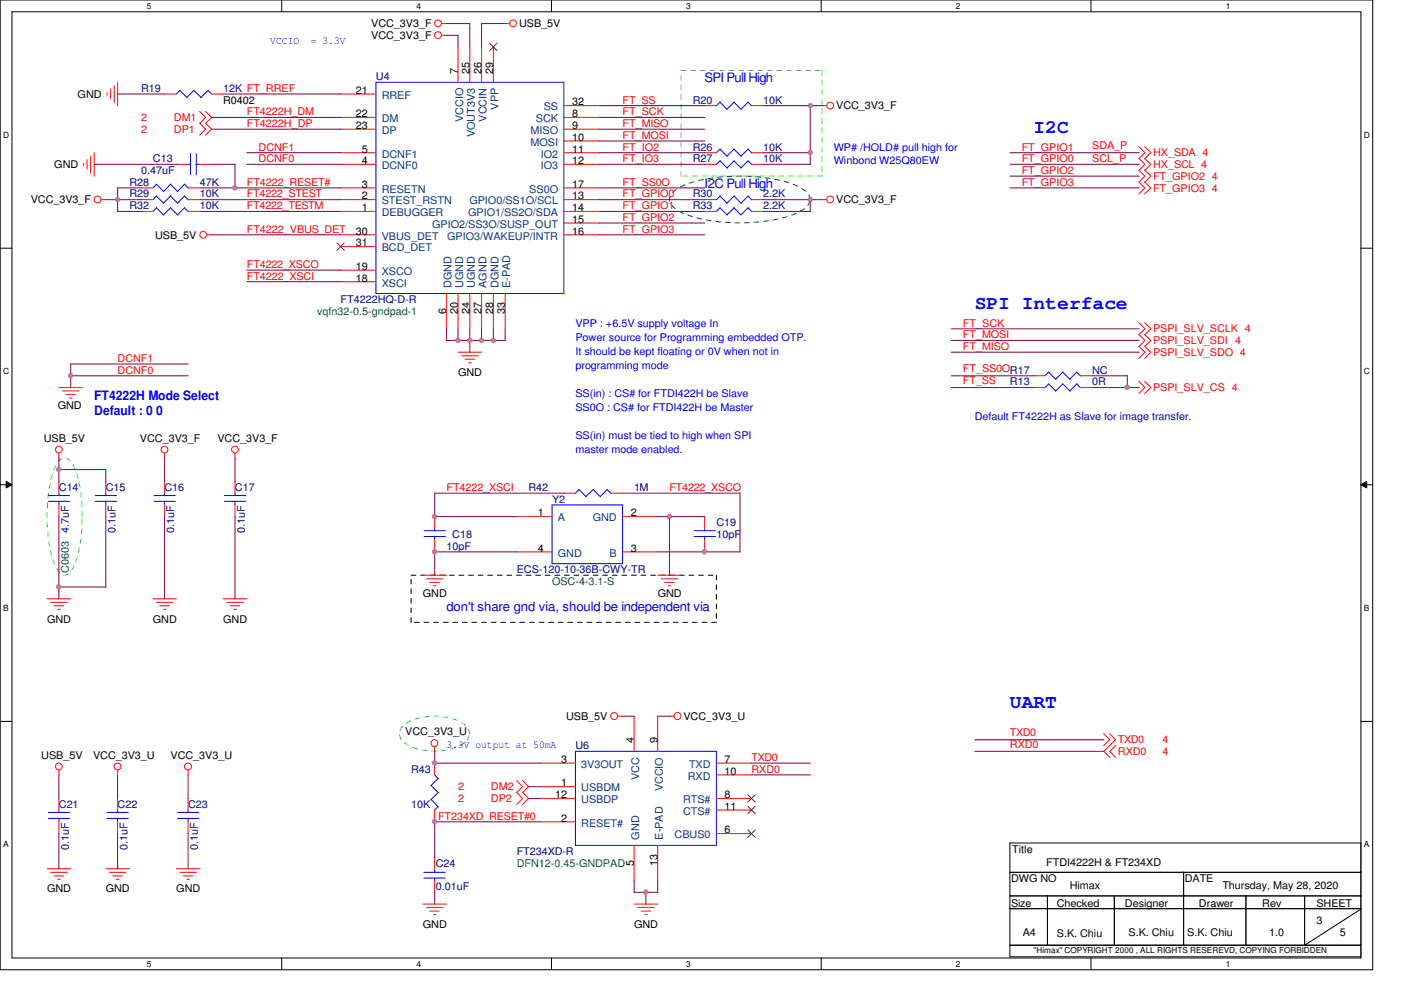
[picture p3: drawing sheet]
<svg xmlns="http://www.w3.org/2000/svg" width="297mm" height="210mm" viewBox="0 0 297 210" stroke-linecap="round" stroke-linejoin="round" font-family="sans-serif">
<path d="M0 0h291v205.6h-291zM2.5 2.5h286v200.6h-286z" fill="none" stroke="#000" stroke-width=".21"/>
<g fill="#fff">
<path d="M31.1 .3h1v2h-1z"/>
<path d="M31.1 203.4h1v2h-1z"/>
</g>
<path d="M59.7 0v2.5M59.7 203.1v2.5" fill="none" stroke="#000" stroke-width=".21"/>
<g fill="#fff">
<path d="M88.3 .3h1v2h-1z"/>
<path d="M88.3 203.4h1v2h-1z"/>
</g>
<path d="M116.9 0v2.5M116.9 203.1v2.5" fill="none" stroke="#000" stroke-width=".21"/>
<g fill="#fff">
<path d="M145.5 .3h1v2h-1z"/>
<path d="M145.5 203.4h1v2h-1z"/>
</g>
<path d="M174.1 0v2.5M174.1 203.1v2.5" fill="none" stroke="#000" stroke-width=".21"/>
<g fill="#fff">
<path d="M202.7 .3h1v2h-1z"/>
<path d="M202.7 203.4h1v2h-1z"/>
</g>
<path d="M231.3 0v2.5M231.3 203.1v2.5" fill="none" stroke="#000" stroke-width=".21"/>
<g fill="#fff">
<path d="M259.9 .3h1v2h-1z"/>
<path d="M259.9 203.4h1v2h-1z"/>
<path d="M.7 27.6h1.2v1.9h-1.2z"/>
<path d="M289.2 27.6h1.2v1.9h-1.2z"/>
<path d="M.7 77.7h1.2v2h-1.2z"/>
<path d="M289.2 77.7h1.2v2h-1.2z"/>
</g>
<path d="M0 52.6h2.5M288.5 52.6h2.5" fill="none" stroke="#000" stroke-width=".21"/>
<g fill="#fff">
<path d="M.7 127.8h1.1v2h-1.1z"/>
<path d="M289.2 127.8h1.1v2h-1.1z"/>
</g>
<path d="M0 102.8h2.5M1.3 102.1l1.2 .7-1.2 .7zM288.5 102.8l1.3-.7v1.4zM288.5 102.8h2.5" fill="none" stroke="#000" stroke-width=".21"/>
<path d="M1.3 102.1l1.2 .7-1.2 .7zM288.5 102.8l1.3-.7v1.4z" fill="#000"/>
<g fill="#fff">
<path d="M.7 178h1.1v2h-1.1z"/>
<path d="M289.2 178h1.1v2h-1.1z"/>
</g>
<g fill="none" stroke="#000" stroke-width=".21">
<path d="M0 153h2.5M288.5 153h2.5M214.1 178.7h74.4v24.2h-74.4zM214.1 185h74.4M214.1 192.7h74.4M214.1 189.9h74.4M222.1 189.9v10.5M236.3 189.9v10.5M250.9 185v15.4M264.2 189.9v10.5M276.6 189.9v10.5M288.3 192.9l-11.7 7.5"/>
<path d="M214.1 200.4h74.4"/>
</g>
<path d="M87.2 122h64.7M87.2 132v-10M151.9 122v10M151.9 132h-64.7" fill="none" stroke="#000" stroke-width=".21" stroke-dasharray="1 1 1 1 1 1 1 1"/>
<path d="M144.4 14.9h29.9M174.3 14.9v22.4M144.4 37.3v-22.4M174.3 37.3h-29.9M12.7 97.5a1.47 1.47 0 0 1 2.5 .5 20.5 20.5 0 0 1 2.2 9.8 29 29 0 0 1-1.8 12.4 2.13 2.13 0 0 1-2.4 1.6 7 7 0 0 1-2.4-4.7 35.1 35.1 0 0 1 .6-17.4l.9-1.7zM85.5 153.8a11.2 11.2 0 0 1 9-1.8 7.2 7.2 0 0 1 4.7 2.4 2.32 2.32 0 0 1-1.1 3.3 12.6 12.6 0 0 1-12 0 2.33 2.33 0 0 1-.6-3.9z" fill="none" stroke="#0f0" stroke-width=".21" stroke-dasharray="1 1 1 1 1 1 1 1"/>
<path d="M142.9 40.5a19.8 19.8 0 0 1 10.3-3 34.4 34.4 0 0 1 15.9 2 4 4 0 0 1 2.6 2.8 3 3 0 0 1-1.7 2.3 25.3 25.3 0 0 1-11.3 2.6 33.3 33.3 0 0 1-14.1-2.1 4 4 0 0 1-2.7-2.8l.2-.6z" fill="none" stroke="#008000" stroke-width=".21" stroke-dasharray="1 1 1 1 1 1 1 1"/>
<g fill="none" stroke="#f00" stroke-width=".21">
<path d="M22.7 19.7v.5M23.4 18.9v2M24.2 18.2v3.5M24.9 17.4v5M34.9 19.9h2.5M44.9 19.9h2.4M72.2 19.9h7.5M93.6 5h1.1M93.6 7.5h1.1M97.1 9.9v7.5M99.6 9.9v7.5M102.1 9.9v7.5"/>
<path d="M104.6 9.9v7.5M107.1 5h1M17.7 34.6v.5M18.5 33.8v2.1M19.2 33.1v3.6M20 32.4v5M29.9 39.8h2.5M37.4 34.8h2.5M39.9 39.8h2.5M42.3 26.1l1.3 1.3-1.3 1.3M42.3 23.6l1.3 1.3-1.3 1.3M42.4 34.8h2.5"/>
<path d="M43.6 26.1l1.3 1.3-1.3 1.3M43.6 23.6l1.3 1.3-1.3 1.3M72.2 34.8h7.5M72.2 32.4h7.5M72.2 39.8h7.5M72.2 24.9h7.5M72.2 27.4h7.5M119.5 22.4h7.5M119.5 34.8h7.5M119.5 32.4h7.5M119.5 39.8h7.5M119.5 24.9h7.5"/>
<path d="M119.5 27.4h7.5M119.5 29.9h7.5M149.4 22.4h2.5M149.4 34.8h2.5M149.4 32.4h2.5M159.3 22.4h2.5M159.3 34.8h2.5M159.3 32.4h2.5M174.2 22.4h1.1M241.5 33.6l1.2 1.2-1.2 1.4M241.5 31.1l1.2 1.3-1.2 1.3M241.5 36.1l1.2 1.2-1.2 1.4"/>
<path d="M241.5 38.6l1.2 1.2-1.2 1.3M242.7 33.6l1.3 1.2-1.3 1.4M242.7 31.1l1.3 1.3-1.3 1.3M242.7 36.1l1.3 1.2-1.3 1.4M242.7 38.6l1.3 1.2-1.3 1.3M21.5 42.3h1M29.9 42.3h2.5M29.9 44.8h2.5M39.9 42.3h2.5M39.9 44.8h2.5M43.9 49.8h1M72.2 49.8h7.5"/>
<path d="M72.2 42.3h7.5M72.2 44.8h7.5M72.2 59.7h7.5M72.2 57.3h7.5M72.2 52.3h7.5M119.5 49.8h7.5M119.5 42.3h7.5M119.5 44.8h7.5M119.5 47.3h7.5M149.4 42.3h2.5M149.4 44.8h2.5M159.3 42.3h2.5"/>
<path d="M159.3 44.8h2.5M174.2 42.3h1.1M94.7 62.2v7.5M97.1 74.7h5M97.1 62.2v7.5M97.9 75.4h3.5M98.6 76.2h2M99.4 76.9h.5M99.6 62.2v7.5M102.1 62.2v7.5M104.6 62.2v7.5M107.1 62.2v7.5"/>
<path d="M219.1 79.7h2.5M229.1 79.7h2.5M241.5 73.4l1.2 1.3-1.2 1.3M241.5 68.4l1.2 1.3-1.2 1.3M241.5 70.9l1.2 1.3-1.2 1.3M242.7 73.4l1.3 1.3-1.3 1.3M242.7 68.4l1.3 1.3-1.3 1.3M242.7 70.9l1.3 1.3-1.3 1.3M12.5 82.2h5M12.5 96.1v1M13.2 82.9h3.6M13.9 83.7h2.1"/>
<path d="M14.7 84.4h.6M34.9 96.1v1M49.8 96.1v1M219.1 82.2h2.5M229.1 82.2h2.5M241.5 80.9l1.2 1.3-1.2 1.2M242.7 80.9l1.3 1.3-1.3 1.2M12.5 102.1v2.5M12.5 107.1v2.4M22.4 102.1v2.5M22.4 107.1v2.4M34.9 102.1v2.5"/>
<path d="M34.9 107.1v2.4M49.8 102.1v2.5M49.8 107.1v2.4M92.2 109.5v2.5M92.2 114.5v2.5M109.6 109.5h7.4M109.6 117h7.4M119.5 104.6h2.5M129.5 104.6h2.5M132 109.5h7.4M132 117h7.4M149.4 109.5v2.5"/>
<path d="M149.4 114.5v2.5M10 127h5M10.7 127.7h3.6M11.5 128.4h2M12.2 129.2h.6M32.4 127h5M33.1 127.7h3.6M33.9 128.4h2M34.7 129.2h.5M47.3 127h5.1M48.1 127.7h3.5M48.8 128.4h2"/>
<path d="M49.6 129.2h.5M89.7 122h5M90.4 122.7h3.5M91.1 123.5h2M91.9 124.2h.6M139.4 122h5.1M140.2 122.7h3.5M140.9 123.5h2M141.7 124.2h.5M92.2 158.3v1M131 151.8h1M134.4 151.8v7.5"/>
<path d="M139.4 151.8v7.5M141.9 151.8h1M234 155.5l1.3 1.3-1.3 1.3M235.2 155.5l1.3 1.3-1.3 1.3M235.3 158l-1.3 1.3 1.3 1.3M236.6 158l-1.3 1.3 1.3 1.3M12.5 163.3v1M12.5 169.3v2.4M12.5 174.2v2.5M24.9 163.3v1M24.9 169.3v2.4M24.9 174.2v2.5"/>
<path d="M39.9 163.3v1M39.9 169.3v2.4M39.9 174.2v2.5M92.2 161.8v2.5M92.2 171.7v2.5M109.5 168l1.3 1.3-1.3 1.3M109.5 165.5l1.3 1.3-1.3 1.3M110.8 168l1.3 1.3-1.3 1.3M110.8 165.5l1.3 1.3-1.3 1.3M114.6 166.8h7.4M114.6 174.2h7.4M114.6 161.8h7.4"/>
<path d="M114.6 169.3h7.4M134.4 179.2v7.5M139.4 179.2v7.5M151.9 161.8h7.4M151.9 176.7h7.4M151.9 169.3h7.4M151.9 164.3h7.4M151.9 171.7h7.4M10 184.2h5M10.7 185h3.6M11.5 185.7h2M12.2 186.4h.6"/>
<path d="M22.4 184.2h5.1M23.2 185h3.5M23.9 185.7h2M24.7 186.4h.5M37.4 184.2h5M38.1 185h3.6M38.8 185.7h2.1M39.6 186.4h.6M89.7 191.7h5M90.4 192.4h3.5M91.1 193.2h2M91.9 193.9h.6"/>
<path d="M92.2 181.7v2.5M92.2 186.7v2.5M134.4 191.7h5.1M135.2 192.4h3.5M135.9 193.2h2.1M136.7 193.9h.5"/>
<circle cx="92.9" cy="7.4" r=".72"/>
<circle cx="92.9" cy="4.9" r=".72"/>
<circle cx="108.8" cy="4.9" r=".72"/>
<circle cx="176" cy="22.4" r=".72"/>
<circle cx="20.7" cy="42.3" r=".72"/>
<circle cx="43.1" cy="49.8" r=".72"/>
<circle cx="176" cy="42.3" r=".72"/>
<circle cx="12.5" cy="95.3" r=".72"/>
<circle cx="34.9" cy="95.3" r=".72"/>
<circle cx="49.8" cy="95.3" r=".72"/>
<circle cx="92.1" cy="157.6" r=".72"/>
<circle cx="130.2" cy="151.8" r=".73"/>
<circle cx="143.6" cy="151.8" r=".75"/>
<circle cx="12.5" cy="162.5" r=".72"/>
<circle cx="24.9" cy="162.5" r=".72"/>
<circle cx="39.9" cy="162.5" r=".74"/>
</g>
<g fill="none" stroke="#00f" stroke-width=".21">
<path d="M38.1 19.2l1.6 1.5M38.2 19.1l-.8 .8M41.1 19.2l1.6 1.5M41.1 19.1l-1.5 1.6M44.1 19.2l.8 .8M44.1 19.1l-1.5 1.6M79.7 17.4h39.8v44.8h-39.8zM33.1 39.1l1.6 1.5M33.2 39l-.8 .8M36.1 39.1l1.6 1.5M36.2 39l-1.5 1.6M39.1 39.1l.8 .8"/>
<path d="M39.2 39l-1.6 1.6M39.9 34.8h.5M40.4 32.6v4.5M41.6 34.8h.8M41.6 32.6v4.5M152.7 31.6l1.5 1.5M152.7 34.1l1.5 1.5M152.7 21.7l1.5 1.5M152.7 31.6l-.8 .8M152.7 34.1l-.8 .7M152.7 21.6l-.8 .8M155.6 31.6l1.5 1.5"/>
<path d="M155.6 34.1l1.5 1.5M155.6 21.7l1.5 1.5M155.7 31.6l-1.6 1.5M155.7 34.1l-1.6 1.5M155.7 21.6l-1.6 1.6M158.6 31.6l.8 .8M158.6 34.1l.8 .8M158.6 21.7l.8 .7M158.7 31.6l-1.6 1.5M158.7 34.1l-1.6 1.5M158.7 21.6l-1.6 1.6M33.1 44.1l1.6 1.5"/>
<path d="M33.1 41.6l1.6 1.5M33.2 44l-.8 .8M33.2 41.5l-.8 .8M36.1 44.1l1.6 1.5M36.1 41.6l1.6 1.5M36.2 44l-1.5 1.6M36.2 41.5l-1.5 1.6M39.1 44.1l.8 .8M39.1 41.6l.8 .8M39.2 44l-1.6 1.6M39.2 41.5l-1.6 1.6M152.7 44.1l1.5 1.5"/>
<path d="M152.7 41.6l1.5 1.5M152.7 44l-.8 .8M152.7 41.5l-.8 .8M155.6 44.1l1.5 1.5M155.6 41.6l1.5 1.5M155.7 44l-1.6 1.6M155.7 41.5l-1.6 1.6M158.6 41.6l.8 .8M158.7 41.5l-1.6 1.6M159.4 44.9l-.7-.9-1.6 1.6M222.3 78.9l1.6 1.5M222.4 78.9l-.8 .8"/>
<path d="M225.3 78.9l1.6 1.5M225.4 78.9l-1.6 1.5M228.3 78.9l.8 .8M228.3 78.9l-1.5 1.5M222.3 81.4l1.6 1.5M222.4 81.4l-.8 .8M225.3 81.4l1.6 1.5M225.4 81.4l-1.6 1.5M228.3 81.4l.8 .8M228.3 81.4l-1.5 1.5M10.2 106.3h4.6M10.2 105.1h4.6"/>
<path d="M12.5 104.6v.5M12.5 106.3v.8M20.2 106.3h4.5M20.2 105.1h4.5M22.4 104.6v.5M22.4 106.3v.8M32.6 106.3h4.6M32.6 105.1h4.6M34.9 104.6v.5M34.9 106.3v.8M47.6 106.3h4.5M47.6 105.1h4.5"/>
<path d="M49.8 104.6v.5M49.8 106.3v.8M89.9 113.7h4.5M89.9 112.5h4.5M92.2 112v.6M92.2 113.7v.8M117 107.1h15v12.4h-15zM122.8 103.8l1.5 1.5M122.8 103.8l-.8 .8M125.8 103.8l1.5 1.5M125.8 103.8l-1.6 1.5M129.5 104.6l-.7-.8-1.5 1.5"/>
<path d="M147.1 113.7h4.6M147.1 112.5h4.6M149.4 112v.6M149.4 113.7v.8M122 159.3h29.9v19.9h-29.9zM10.2 173.5h4.6M10.2 172.3h4.6M12.5 171.7v.6M12.5 173.5v.7M22.7 173.5h4.5M22.7 172.3h4.5M24.9 171.7v.6"/>
<path d="M24.9 173.5v.7M37.6 173.5h4.6M37.6 172.3h4.6M39.9 171.7v.6M39.9 173.5v.7M91.4 166.5l1.5 1.6M91.4 169.5l1.5 1.6M92.2 164.3l.7 .8M92.9 165.1l-1.5 1.5M92.9 168l-1.5 1.5M92.9 171l-.8 .8M89.9 185h4.5"/>
<path d="M89.9 186.2h4.5M92.2 184.2v.8M92.2 186.1v.6"/>
</g>
<path d="M103.8 9.2l1.6 1.6M105.4 9.2l-1.6 1.6M71.5 51.5l1.5 1.6M73 51.5l-1.6 1.6M158.6 176l1.5 1.5M158.6 168.5l1.5 1.6M158.6 171l1.5 1.6M160.1 176l-1.6 1.5M160.1 168.5l-1.6 1.6M160.1 171l-1.6 1.6" fill="none" stroke="#804000" stroke-width=".21"/>
<g fill="none" stroke="#800040" stroke-width=".21">
<path d="M24.9 19.9h10M47.3 19.9h25M94.7 7.5h2.5M94.7 5h4.9M97.1 7.5v2.5M99.6 5v5M107.1 5h-5v5M20 34.8h17.4M30 39.8h-5.1v5.1M42.4 39.8h29.9M44.9 34.8h5M44.9 24.9h27.4"/>
<path d="M44.9 27.4h27.4M49.8 34.8v5.1M52.3 34.8h20M52.3 32.4h20M127 34.8h22.4M127 32.4h22.4M127 39.8h22.4M127 22.4h22.4M127 24.9h22.4M127 29.9h22.4M127 27.4h22.4M161.8 34.8h10"/>
<path d="M161.8 32.4h10M161.8 22.4h12.5M171.8 22.4v12.5M214.1 34.8h27.5M214.1 32.4h27.5M214.1 39.8h27.5M214.1 37.3h27.5M22.4 42.3h7.6M24.9 44.8h5.1M42.4 42.3h29.9M42.4 44.8h29.9M44.9 49.8h27.4"/>
<path d="M52.3 57.3h20M52.3 59.7h20M127 42.3h22.4M127 47.3h22.4M127 44.8h22.4M127 49.8h22.4M161.8 42.3h12.5M161.8 44.8h10M171.8 42.3v2.6M15 79.7h24.9M39.9 77.2h-24.9v5M94.7 72.2h12.4"/>
<path d="M94.7 69.7v2.5M97.1 69.7v2.5M99.6 69.7v5M102.1 69.7v2.5M104.6 69.7v2.5M107.1 69.7v2.5M201.7 79.7h17.5M201.7 69.7h39.9M201.7 72.2h39.9M201.7 74.7h39.9M231.6 79.7h7.5M239 79.7v2.5"/>
<path d="M12.5 99.6h10M12.5 97.1v5M22.4 99.6v2.5M34.9 97.1v5M49.8 97.1v5M201.7 82.2h17.5M231.6 82.2h10M12.5 109.5v17.5M22.4 109.5v15M34.9 109.5v17.5M49.8 109.5v17.5M92.2 109.5h17.4"/>
<path d="M109.6 117h-17.4v5M119.6 104.6h-27.4v5M132 104.6h24.9M139.4 109.5h10M139.4 117h17.5M141.9 109.5v12.5M156.9 104.6v12.5M12.5 124.5h10M92.2 159.3v2.5h22.4M132 151.8h2.5M139.4 151.8h2.6M206.7 156.8h27.4"/>
<path d="M206.7 159.3h27.4M12.5 164.3v5M12.5 176.7v7.5M24.9 164.3v5M24.9 176.7v7.5M39.9 164.3v5M39.9 176.7v7.5M112.1 166.8h2.5M112.1 169.3h2.5M114.6 174.2h-22.4v7.6M159.3 161.8h12.5M159.3 164.3h12.5"/>
<path d="M92.2 189.2v2.5M134.4 186.7v2.5M134.4 189.2h5.1M136.9 189.2v2.5M139.4 186.7v2.5"/>
</g>
<circle cx="49.8" cy="39.8" r=".49" fill="#f0f"/>
<circle cx="49.8" cy="39.8" r=".49" fill="none" stroke="#f0f" stroke-width=".21"/>
<circle cx="171.8" cy="42.3" r=".48" fill="#f0f"/>
<circle cx="171.8" cy="42.3" r=".48" fill="none" stroke="#f0f" stroke-width=".21"/>
<circle cx="24.9" cy="42.3" r=".49" fill="#f0f"/>
<circle cx="24.9" cy="42.3" r=".49" fill="none" stroke="#f0f" stroke-width=".21"/>
<circle cx="15" cy="79.6" r=".49" fill="#f0f"/>
<circle cx="15" cy="79.6" r=".49" fill="none" stroke="#f0f" stroke-width=".21"/>
<circle cx="92.1" cy="109.5" r=".48" fill="#f0f"/>
<circle cx="92.1" cy="109.5" r=".48" fill="none" stroke="#f0f" stroke-width=".21"/>
<circle cx="12.5" cy="99.5" r=".49" fill="#f0f"/>
<circle cx="12.5" cy="99.5" r=".49" fill="none" stroke="#f0f" stroke-width=".21"/>
<circle cx="149.4" cy="117" r=".49" fill="#f0f"/>
<circle cx="149.4" cy="117" r=".49" fill="none" stroke="#f0f" stroke-width=".21"/>
<circle cx="104.6" cy="72.2" r=".48" fill="#f0f"/>
<circle cx="104.6" cy="72.2" r=".48" fill="none" stroke="#f0f" stroke-width=".21"/>
<circle cx="92.1" cy="174.2" r=".49" fill="#f0f"/>
<circle cx="92.1" cy="174.2" r=".49" fill="none" stroke="#f0f" stroke-width=".21"/>
<circle cx="92.1" cy="161.8" r=".49" fill="#f0f"/>
<circle cx="92.1" cy="161.8" r=".49" fill="none" stroke="#f0f" stroke-width=".21"/>
<circle cx="141.9" cy="109.5" r=".48" fill="#f0f"/>
<circle cx="141.9" cy="109.5" r=".48" fill="none" stroke="#f0f" stroke-width=".21"/>
<circle cx="92.1" cy="117" r=".49" fill="#f0f"/>
<circle cx="92.1" cy="117" r=".49" fill="none" stroke="#f0f" stroke-width=".21"/>
<circle cx="12.5" cy="124.4" r=".49" fill="#f0f"/>
<circle cx="12.5" cy="124.4" r=".49" fill="none" stroke="#f0f" stroke-width=".21"/>
<circle cx="171.8" cy="22.4" r=".47" fill="#f0f"/>
<circle cx="171.8" cy="22.4" r=".47" fill="none" stroke="#f0f" stroke-width=".21"/>
<circle cx="99.6" cy="72.2" r=".48" fill="#f0f"/>
<circle cx="99.6" cy="72.2" r=".48" fill="none" stroke="#f0f" stroke-width=".21"/>
<circle cx="171.8" cy="32.3" r=".47" fill="#f0f"/>
<circle cx="171.8" cy="32.3" r=".47" fill="none" stroke="#f0f" stroke-width=".21"/>
<circle cx="97.1" cy="72.2" r=".47" fill="#f0f"/>
<circle cx="97.1" cy="72.2" r=".47" fill="none" stroke="#f0f" stroke-width=".21"/>
<circle cx="102.1" cy="72.2" r=".48" fill="#f0f"/>
<circle cx="102.1" cy="72.2" r=".48" fill="none" stroke="#f0f" stroke-width=".21"/>
<circle cx="136.9" cy="189.2" r=".49" fill="#f0f"/>
<circle cx="136.9" cy="189.2" r=".49" fill="none" stroke="#f0f" stroke-width=".21"/>
<circle cx="239" cy="82.1" r=".48" fill="#f0f"/>
<circle cx="239" cy="82.1" r=".48" fill="none" stroke="#f0f" stroke-width=".21"/>
<g font-size="4" fill="#00f">
<text x="219.1" y="28.2">I2C</text>
<text x="206.7" y="65.6">SPI Interface</text>
<text x="214.1" y="150.2">UART</text>
</g>
<g font-size="2.8" fill="#00f">
<text x="149.4" y="17.4">SPI Pull High</text>
<text x="149.4" y="39.8">I2C Pull High</text>
<text x="20" y="84.8">FT4222H Mode Select</text>
<text x="20" y="87.9">Default : 0 0</text>
<text x="94.7" y="129.5">don't share gnd via, should be independent via</text>
</g>
<g font-size="2.2">
<text x="78.7" y="5.8">VCC_3V3_F</text>
<text x="110.1" y="5.8">USB_5V</text>
<text x="78.7" y="8.3">VCC_3V3_F</text>
<text x="97.1" y="15.7" transform="rotate(-90 97.1 15.7)">7</text>
<text x="99.6" y="15.7" transform="rotate(-90 99.6 15.7)">25</text>
<text x="102.1" y="15.7" transform="rotate(-90 102.1 15.7)">26</text>
<text x="104.6" y="15.7" transform="rotate(-90 104.6 15.7)">29</text>
<text x="16.5" y="20.7">GND</text>
<text x="47.3" y="22">R0402</text>
<text x="75.4" y="19.9">21</text>
<text x="121.3" y="22.4">32</text>
<text x="177.3" y="23.2">VCC_3V3_F</text>
<text x="75.4" y="24.8">22</text>
<text x="75.4" y="27.3">23</text>
<text x="121.3" y="24.8">8</text>
<text x="121.3" y="27.3">9</text>
<text x="121.3" y="29.8">10</text>
<text x="11.5" y="35.6">GND</text>
<text x="76.7" y="34.8">4</text>
<text x="76.7" y="32.3">5</text>
<text x="121.3" y="32.3">11</text>
<text x="121.3" y="34.8">12</text>
<text x="76.7" y="39.8">3</text>
<text x="121.3" y="39.8">17</text>
<text x="6.5" y="43.1">VCC_3V3_F</text>
<text x="76.7" y="42.3">2</text>
<text x="76.7" y="44.8">1</text>
<text x="121.3" y="42.3">13</text>
<text x="121.3" y="44.8">14</text>
<text x="121.3" y="47.2">15</text>
<text x="177.3" y="43.1">VCC_3V3_F</text>
<text x="32.9" y="50.6">USB_5V</text>
<text x="75.4" y="52.2">31</text>
<text x="75.4" y="49.7">30</text>
<text x="121.3" y="49.7">16</text>
<text x="75.4" y="59.7">18</text>
<text x="75.4" y="57.2">19</text>
<text x="94.6" y="66.6" transform="rotate(-90 94.6 66.6)">6</text>
<text x="97.1" y="66.6" transform="rotate(-90 97.1 66.6)">20</text>
<text x="99.6" y="66.6" transform="rotate(-90 99.6 66.6)">24</text>
<text x="102.1" y="66.6" transform="rotate(-90 102.1 66.6)">27</text>
<text x="104.6" y="66.6" transform="rotate(-90 104.6 66.6)">28</text>
<text x="107.1" y="66.6" transform="rotate(-90 107.1 66.6)">33</text>
<text x="97.1" y="79.7">GND</text>
<text x="12.2" y="86.7">GND</text>
<text x="9.3" y="93.6">USB_5V</text>
<text x="29.7" y="93.6">VCC_3V3_F</text>
<text x="46.1" y="93.6">VCC_3V3_F</text>
<text x="114" y="109.5">1</text>
<text x="133.7" y="109.5">2</text>
<text x="114" y="117">4</text>
<text x="133.7" y="117">3</text>
<text x="10" y="132">GND</text>
<text x="32.4" y="132">GND</text>
<text x="47.3" y="132">GND</text>
<text x="89.7" y="126.5">GND</text>
<text x="139.4" y="126.5">GND</text>
<text x="85.9" y="155.9">VCC_3V3_U</text>
<text x="120" y="152.7">USB_5V</text>
<text x="144.9" y="152.7">VCC_3V3_U</text>
<text x="8.8" y="160.9">USB_5V</text>
<text x="19.7" y="160.9">VCC_3V3_U</text>
<text x="36.1" y="160.9">VCC_3V3_U</text>
<text x="119" y="161.8">3</text>
<text x="134.4" y="157.6" transform="rotate(-90 134.4 157.6)">4</text>
<text x="139.4" y="157.6" transform="rotate(-90 139.4 157.6)">9</text>
<text x="153.6" y="161.8">7</text>
<text x="119" y="166.8">1</text>
<text x="153.6" y="164.3">10</text>
<text x="117.7" y="169.2">12</text>
<text x="153.6" y="169.2">8</text>
<text x="153.6" y="171.7">11</text>
<text x="119" y="174.2">2</text>
<text x="153.6" y="176.7">6</text>
<text x="134.4" y="183.6" transform="rotate(-90 134.4 183.6)">5</text>
<text x="139.4" y="183.6" transform="rotate(-90 139.4 183.6)">13</text>
<text x="214.6" y="180.8">Title</text>
<text x="221.8" y="183.5">FTDI4222H &amp; FT234XD</text>
<text x="10" y="189.2">GND</text>
<text x="22.4" y="189.2">GND</text>
<text x="37.4" y="189.2">GND</text>
<text x="214.4" y="187">DWG NO</text>
<text x="226.8" y="188.5">Himax</text>
<text x="251.2" y="187">DATE</text>
<text x="259.2" y="188.5">Thursday, May 28, 2020</text>
<text x="89.7" y="196.7">GND</text>
<text x="134.4" y="196.7">GND</text>
<text x="214.4" y="192.2">Size</text>
<text x="224.1" y="192.2">Checked</text>
<text x="238.5" y="192.2">Designer</text>
<text x="254.2" y="192.2">Drawer</text>
<text x="267.6" y="192.2">Rev</text>
<text x="279.1" y="196">3</text>
<text x="279.1" y="192.2">SHEET</text>
<text x="216.9" y="198.5">A4</text>
<text x="224.1" y="198.7">S.K. Chiu</text>
<text x="239.3" y="198.5">S.K. Chiu</text>
<text x="251.7" y="198.5">S.K. Chiu</text>
<text x="269.1" y="198.5">1.0</text>
<text x="284.1" y="198.5">5</text>
</g>
<g font-size="2.2" fill="#00f">
<text x="57.3" y="9.3">VCCIO</text>
<text x="65.9" y="9.3">= 3.3V</text>
<text x="176.8" y="31.9">WP# /HOLD# pull high for</text>
<text x="176.8" y="34.8">Winbond W25Q80EW</text>
<text x="122" y="69.3">VPP : +6.5V supply voltage In</text>
<text x="122" y="72.2">Power source for Programming embedded OTP.</text>
<text x="122" y="75.2">It should be kept floating or 0V when not in</text>
<text x="122" y="78.1">programming mode</text>
<text x="122" y="84.2">SS(in) : CS# for FTDI422H be Slave</text>
<text x="122" y="87.2">SS0O : CS# for FTDI422H be Master</text>
<text x="206.7" y="89.2">Default FT4222H as Slave for image transfer.</text>
<text x="122" y="93.1">SS(in) must be tied to high when SPI</text>
<text x="122" y="96.1">master mode enabled.</text>
<text x="94.7" y="158.7">3.3V output at 50mA</text>
</g>
<g font-size="2.2" fill="#000080">
<text x="79.7" y="17">U4</text>
<text x="29.9" y="19.5">R19</text>
<text x="47.3" y="19.5">12K FT_RREF</text>
<text x="146.9" y="22">R20</text>
<text x="161.8" y="22">10K</text>
<text x="32.4" y="34.4">C13</text>
<text x="146.9" y="31.9">R26</text>
<text x="146.9" y="34.4">R27</text>
<text x="161.8" y="31.9">10K</text>
<text x="161.8" y="34.4">10K</text>
<text x="27.4" y="39.4">R28</text>
<text x="27.4" y="41.9">R29</text>
<text x="29.9" y="36.9">0.47uF</text>
<text x="42.4" y="39.4">47K</text>
<text x="42.4" y="41.9">10K</text>
<text x="146.9" y="41.9">R30</text>
<text x="161.8" y="41.9">2.2K</text>
<text x="27.4" y="44.4">R32</text>
<text x="42.4" y="44.4">10K</text>
<text x="146.9" y="44.4">R33</text>
<text x="161.8" y="44.4">2.2K</text>
<text x="72.2" y="64.3">FT4222HQ-D-R</text>
<text x="214.1" y="81.7">R13</text>
<text x="231.6" y="79.2">NC</text>
<text x="231.6" y="81.7">0R</text>
<text x="12.5" y="104.1">C14</text>
<text x="22.4" y="104.1">C15</text>
<text x="34.9" y="104.1">C16</text>
<text x="49.8" y="104.1">C17</text>
<text x="112.1" y="104.1">R42</text>
<text x="117" y="106.6">Y2</text>
<text x="134.4" y="104.1">1M</text>
<text x="14.6" y="113" transform="rotate(-90 14.6 113)">4.7uF</text>
<text x="24.5" y="113" transform="rotate(-90 24.5 113)">0.1uF</text>
<text x="37" y="113" transform="rotate(-90 37 113)">0.1uF</text>
<text x="51.9" y="113" transform="rotate(-90 51.9 113)">0.1uF</text>
<text x="151.9" y="111.5">C19</text>
<text x="94.7" y="116.5">10pF</text>
<text x="95.9" y="114">C18</text>
<text x="151.9" y="114">10pF</text>
<text x="109.6" y="121.5">ECS-120-10-36B-CWY-TR</text>
<text x="122" y="158.9">U6</text>
<text x="87.2" y="163.8">R43</text>
<text x="12.5" y="171.3">C21</text>
<text x="24.9" y="171.3">C22</text>
<text x="39.9" y="171.3">C23</text>
<text x="87.2" y="171.3">10K</text>
<text x="14.6" y="180.2" transform="rotate(-90 14.6 180.2)">0.1uF</text>
<text x="27" y="180.2" transform="rotate(-90 27 180.2)">0.1uF</text>
<text x="41.9" y="180.2" transform="rotate(-90 41.9 180.2)">0.1uF</text>
<text x="92.4" y="183.8">C24</text>
<text x="109.6" y="181.3">FT234XD-R</text>
<text x="92.4" y="188.7">0.01uF</text>
</g>
<g font-size="2.2" fill="#004080">
<text x="80.9" y="21">RREF</text>
<text x="105.7" y="23.2" transform="rotate(-90 105.7 23.2)">VPP</text>
<text x="115.3" y="23.4">SS</text>
<text x="80.9" y="25.9">DM</text>
<text x="80.9" y="28.4">DP</text>
<text x="98.2" y="25.9" transform="rotate(-90 98.2 25.9)">VCCIO</text>
<text x="100.7" y="29.1" transform="rotate(-90 100.7 29.1)">VOUT3V3</text>
<text x="103.2" y="25.8" transform="rotate(-90 103.2 25.8)">VCCIN</text>
<text x="112.5" y="28.4">MISO</text>
<text x="113.6" y="25.9">SCK</text>
<text x="80.9" y="35.9">DCNF0</text>
<text x="80.9" y="33.4">DCNF1</text>
<text x="112.5" y="30.9">MOSI</text>
<text x="114.6" y="33.4">IO2</text>
<text x="114.6" y="35.9">IO3</text>
<text x="80.9" y="40.9">RESETN</text>
<text x="112.2" y="40.9">SS0O</text>
<text x="80.9" y="43.3">STEST_RSTN</text>
<text x="80.9" y="45.8">DEBUGGER</text>
<text x="99.3" y="45.8">GPIO1/SS2O/SDA</text>
<text x="99.5" y="43.3">GPIO0/SS1O/SCL</text>
<text x="80.9" y="53.3">BCD_DET</text>
<text x="80.9" y="50.8">VBUS_DET</text>
<text x="91.6" y="48.3">GPIO2/SS3O/SUSP_OUT</text>
<text x="94.8" y="50.8">GPIO3/WAKEUP/INTR</text>
<text x="80.9" y="58.3">XSCO</text>
<text x="80.9" y="60.7">XSCI</text>
<text x="95.7" y="61" transform="rotate(-90 95.7 61)">DGND</text>
<text x="98.2" y="61" transform="rotate(-90 98.2 61)">UGND</text>
<text x="100.7" y="61" transform="rotate(-90 100.7 61)">UGND</text>
<text x="103.2" y="61" transform="rotate(-90 103.2 61)">AGND</text>
<text x="105.7" y="61" transform="rotate(-90 105.7 61)">DGND</text>
<text x="108.2" y="61" transform="rotate(-90 108.2 61)">E-PAD</text>
<text x="118.3" y="110.5">A</text>
<text x="125.7" y="110.5">GND</text>
<text x="118.3" y="118">GND</text>
<text x="129.2" y="118">B</text>
<text x="123.2" y="167.8">USBDM</text>
<text x="123.2" y="162.8">3V3OUT</text>
<text x="135.5" y="165.4" transform="rotate(-90 135.5 165.4)">VCC</text>
<text x="140.5" y="167.8" transform="rotate(-90 140.5 167.8)">VCCIO</text>
<text x="145.8" y="165.3">RXD</text>
<text x="146.1" y="162.8">TXD</text>
<text x="123.2" y="170.3">USBDP</text>
<text x="144.8" y="170.3">RTS#</text>
<text x="144.8" y="172.8">CTS#</text>
<text x="123.2" y="175.3">RESET#</text>
<text x="135.5" y="178" transform="rotate(-90 135.5 178)">GND</text>
<text x="140.5" y="178" transform="rotate(-90 140.5 178)">E-PAD</text>
<text x="143" y="177.8">CBUS0</text>
</g>
<g font-size="2.2" fill="#f00">
<text x="132" y="22">FT_SS</text>
<text x="29.9" y="28.2">2</text>
<text x="29.9" y="25.7">2</text>
<text x="36.9" y="28.2">DP1</text>
<text x="36.9" y="25.7">DM1</text>
<text x="52.3" y="26.9">FT4222H_DP</text>
<text x="52.3" y="24.4">FT4222H_DM</text>
<text x="132" y="24.4">FT_SCK</text>
<text x="132" y="29.4">FT_MOSI</text>
<text x="132" y="26.9">FT_MISO</text>
<text x="54.8" y="34.4">DCNF0</text>
<text x="54.8" y="31.9">DCNF1</text>
<text x="132" y="34.4">FT_IO3</text>
<text x="132" y="31.9">FT_IO2</text>
<text x="216.6" y="31.9">FT_GPIO1</text>
<text x="216.6" y="34.4">FT_GPIO0</text>
<text x="231.6" y="31.7">SDA_P</text>
<text x="231.6" y="34.4">SCL_P</text>
<text x="244.5" y="35.6">HX_SCL 4</text>
<text x="244.5" y="33.1">HX_SDA 4</text>
<text x="52.3" y="41.9">FT4222_STEST</text>
<text x="52.3" y="39.4">FT4222_RESET#</text>
<text x="132" y="41.9">FT_GPIO0</text>
<text x="132" y="39.4">FT_SS0O</text>
<text x="216.6" y="36.9">FT_GPIO2</text>
<text x="216.6" y="39.4">FT_GPIO3</text>
<text x="244.5" y="38.1">FT_GPIO2 4</text>
<text x="244.5" y="40.6">FT_GPIO3 4</text>
<text x="52.3" y="44.4">FT4222_TESTM</text>
<text x="132" y="46.9">FT_GPIO2</text>
<text x="132" y="44.4">FT_GPIO1</text>
<text x="52.3" y="49.3">FT4222_VBUS_DET</text>
<text x="132" y="49.3">FT_GPIO3</text>
<text x="52.3" y="56.8">FT4222_XSCO</text>
<text x="52.3" y="59.3">FT4222_XSCI</text>
<text x="204.2" y="69.3">FT_SCK</text>
<text x="204.2" y="71.8">FT_MOSI</text>
<text x="244.5" y="70.5">PSPI_SLV_SCLK 4</text>
<text x="24.9" y="76.7">DCNF1</text>
<text x="204.2" y="74.2">FT_MISO</text>
<text x="244.5" y="75.5">PSPI_SLV_SDO 4</text>
<text x="244.5" y="73">PSPI_SLV_SDI 4</text>
<text x="24.9" y="79.2">DCNF0</text>
<text x="204.2" y="79">FT_SS0OR17</text>
<text x="204.2" y="81.4">FT_SS</text>
<text x="244.5" y="82.9">PSPI_SLV_CS 4</text>
<text x="94.7" y="104.1">FT4222_XSCI</text>
<text x="141.9" y="104.1">FT4222_XSCO</text>
<text x="159.3" y="161.3">TXD0</text>
<text x="214.1" y="156.1">TXD0</text>
<text x="214.1" y="158.6">RXD0</text>
<text x="237" y="160.1">RXD0</text>
<text x="237" y="157.6">TXD0</text>
<text x="246.5" y="160.1">4</text>
<text x="246.5" y="157.6">4</text>
<text x="97.1" y="167.6">2</text>
<text x="104.1" y="167.6">DM2</text>
<text x="159.3" y="163.8">RXD0</text>
<text x="92.9" y="173.8">FT234XD_RESET#0</text>
<text x="97.1" y="170.1">2</text>
<text x="104.1" y="170.1">DP2</text>
</g>
<g font-size="2.2" fill="#008000">
<text x="67.3" y="66.8">vqfn32-0.5-gndpad-1</text>
<text x="14.6" y="121.5" transform="rotate(-90 14.6 121.5)">C0603</text>
<text x="117" y="124">OSC-4-3.1-S</text>
<text x="109.6" y="183.8">DFN12-0.45-GNDPAD</text>
</g>
<g font-size="1.8">
<text x="31.1" y="1.9">5</text>
<text x="88.3" y="1.9">4</text>
<text x="145.5" y="1.9">3</text>
<text x="202.7" y="1.9">2</text>
<text x="259.9" y="1.9">1</text>
<text x=".7" y="29.2">D</text>
<text x="289.2" y="29.2">D</text>
<text x=".7" y="79.3">C</text>
<text x="289.2" y="79.3">C</text>
<text x=".7" y="129.5">B</text>
<text x="289.2" y="129.5">B</text>
<text x=".7" y="179.6">A</text>
<text x="289.2" y="179.6">A</text>
<text x="31.1" y="205">5</text>
<text x="88.3" y="205">4</text>
<text x="145.5" y="205">3</text>
<text x="202.7" y="205">2</text>
<text x="259.9" y="205">1</text>
</g>
<text font-size="1.7" x="219.1" y="202">&quot;Himax&quot; COPYRIGHT 2000 , ALL RIGHTS RESEREVD, COPYING FORBIDDEN</text>
</svg>
